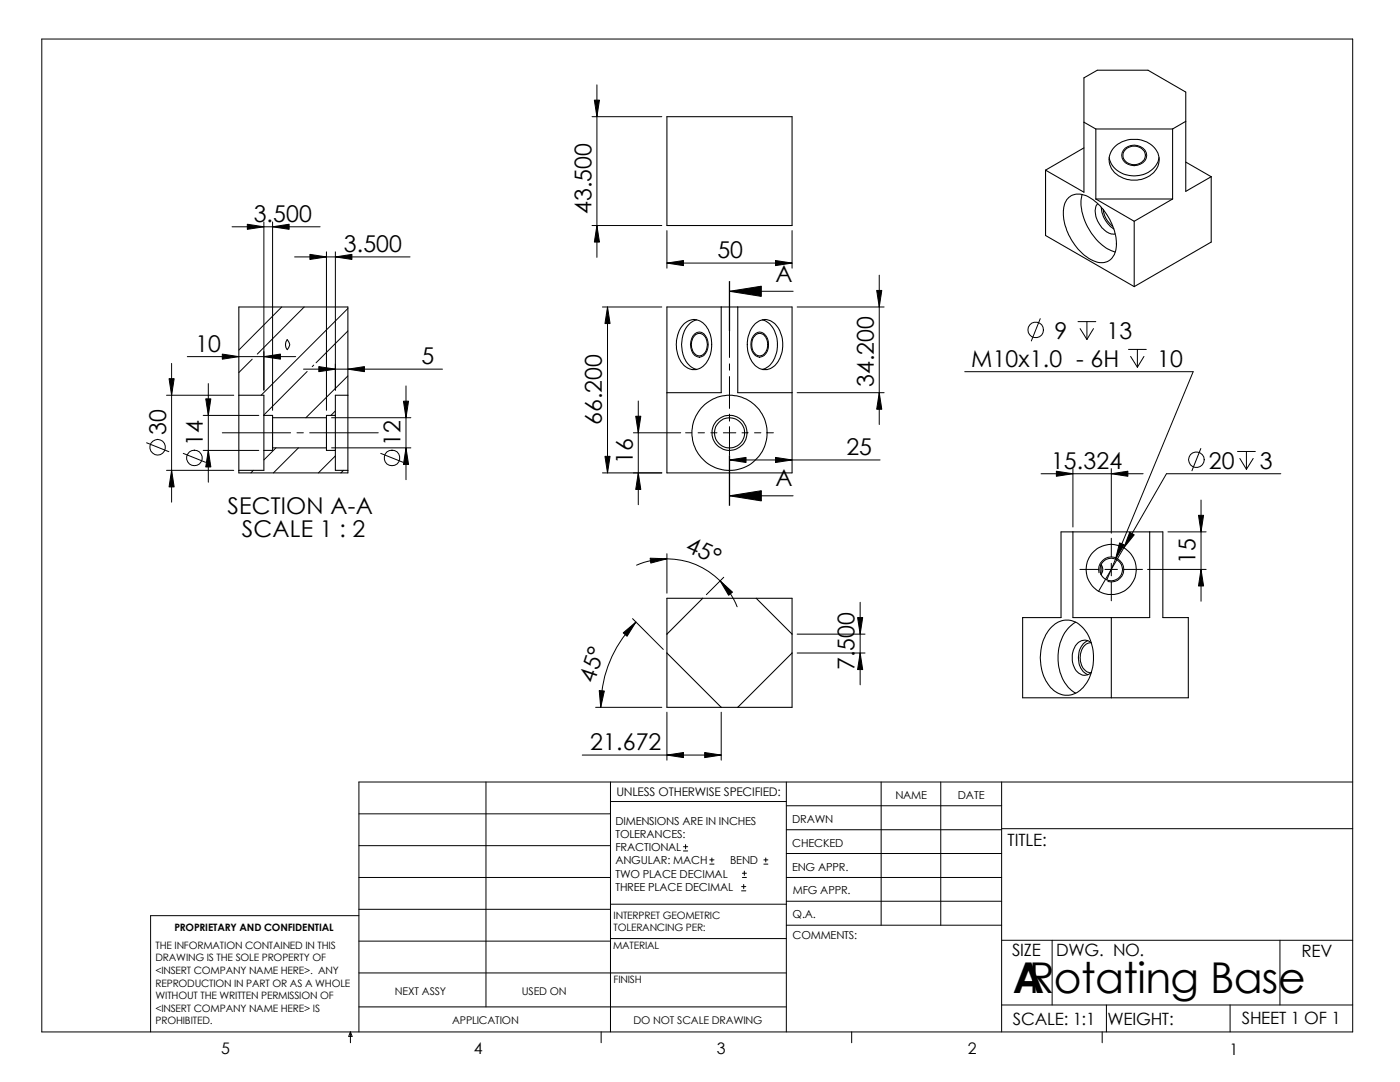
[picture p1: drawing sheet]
<svg xmlns="http://www.w3.org/2000/svg" width="279mm" height="216mm" viewBox="0 0 279 216" stroke-linecap="round" stroke-linejoin="round" font-family="sans-serif">
<g fill="none" stroke="#000" stroke-width=".2">
<path d="M8.3 7.8h261.7v198.1h-261.7zM118.6 20h1l-.5 3.3zM119.1 16.9v34.5M118.2 23.3h13.9M224.6 29.5a2.77 2.77 0 0 1 4.2 1 2.31 2.31 0 0 1-3.1 2.5 1.94 1.94 0 0 1-1.7-1.4 1.94 1.94 0 0 1 .6-2.1zM46.3 45.3h17.6M49.4 44.7l3.3 .6-3.3 .5zM52.7 44.3v33.6M54.4 45.3l3.3-.6v1.1zM54.4 44.3v37.6M58.8 51.3h23M61.8 50.8l3.4 .5-3.4 .5z"/>
<path d="M65.2 50.2v31.7M66.9 51.3l3.3-.5v1zM66.9 50.2v27.7M118.2 45h13.9M119.1 45l.5 3.3h-1zM133.1 52.5l3.3-.5v1zM133.1 46v7.5M133.1 52.5h25M145.6 58.1l6.3-1v2zM145.6 58.1h12.7M154.8 52l3.3 .5-3.3 .5zM158.1 46v7.5"/>
<path d="M175 58h1l-.5 3.3zM175.5 54.9v29.8M33.2 78.9h13.5M33.7 75.6h1.1l-.6 3.3zM34.2 72.5v27.7M37.4 71.2h21.6M41.1 79.6h1l-.5 3.3zM41.6 76.5v19.7M44.4 70.7l3.3 .5-3.3 .5zM50.3 71.7l-2.6 2.6M52.7 71.2l3.3-.5v1zM56.2 61.3l-8.5 8.5"/>
<path d="M60.6 73.7h27.7M60.7 61.3l-9.3 9.4M61.3 74.1l-8.6 8.7M62.6 72.9l-.3 .3M63.6 73.2l3.3 .5-3.3 .5zM69.4 73.7l3.3-.5v1zM69.4 61.6l-17.3 17.3M69.4 75l-8.4 8.4M69.4 66l-6.3 6.4M81 77v18.7M120.2 61.3h11.9M121.2 61.3l.6 3.3h-1.1z"/>
<path d="M121.2 61.3v33.1M138.7 66.6a1.51 1.51 0 0 1 2.4 .9 2.93 2.93 0 0 1-1.1 3.7 1.73 1.73 0 0 1-2.1-1.8 3.2 3.2 0 0 1 .8-2.8zM145.6 66.1v5.2M145.6 72.6v1.3M145.6 75.1v6.4M150.7 66.6a1.52 1.52 0 0 1 2.5 .9 2.88 2.88 0 0 1-1.1 3.7 1.76 1.76 0 0 1-2.2-1.8 3 3 0 0 1 .8-2.8zM159.1 61.3h17.3M159.1 78.4h17.3M175.5 78.4l.5 3.3h-1zM192.5 74.2h45.6l-17.2 41.5M207.6 63.6l-1.8 4.4M215.1 64.2h3.6"/>
<path d="M215.6 65.6l1.3 2.1M216.9 64.2v3.5M218.2 65.6l-1.3 2.1M225.2 69.7h3.6M225.6 71.1l1.4 2.2M227 69.7v3.6M228.3 71.1l-1.3 2.2M29.3 88.3l4.4 1.8M33.2 93.9h13.5M34.2 93.9l.6 3.3h-1.1zM36.6 90.5l4.4 1.7M40.6 89.9h11"/>
<path d="M40.6 82.9h11M41.6 89.9l.5 3.3h-1zM44.4 86.4h13.6M50.5 93.9l-.4 .5M55.1 89.4l-2.4 2.4M59.3 86.4h1.2M59.6 89.4l-5 5M61.8 86.4h13.7M66.2 83.4h15.8M66.2 89.4h15.8M66.9 82l-.9 .9M66.9 91l-3.4 3.4"/>
<path d="M68.5 93.9l-.5 .5M76 90.5l4.4 1.7M80.5 80.1h1l-.5 3.3zM81 89.4l.5 3.3h-1zM120.2 94.4h11.9M120.7 91.1h1.1l-.6 3.3zM126.4 86.4h9.4M126.9 83.1h1l-.5 3.3zM127.4 94.4l.5 3.3h-1zM127.4 80v20.7M136.8 86.4h1.2M139.3 86.4h1.3"/>
<path d="M141.9 86.4h1.2M144.4 86.4h2.5M145.6 91.8l3.3-.5v1zM145.6 98.9l6.3-1v2zM145.6 91.8h30M145.6 82.6v1.4M145.6 85.1v5.8M145.6 91.4v1.2M145.6 93.9v1.2M145.6 98.9h12.7M148.1 86.4h1.2M150.6 86.4h1.2"/>
<path d="M153.1 86.4h1.2M154.8 91.3l3.3 .5-3.3 .5zM207.8 94.5h20.3M210.8 94l3.3 .5-3.3 .5zM214.1 93.5v11.7M221.8 94.5l3.3-.5v1zM221.8 93.5v12.9M239.6 89.5l-1.7 4.4M239.7 99.8v20.2M247 90.1h3.5M247.4 91.5l1.4 2.1M248.8 90.1v3.5"/>
<path d="M250.1 91.5l-1.3 2.1M255.6 94.5h-22.8l-13.6 23.5M127 112.8a15 15 0 0 1 20.1 8.3M129.8 111.4l3.3 .1-3.2 .9zM133.1 110.5v7.9M143.7 115.9l2.5 2.3-.8 .6zM144.4 115.2l-3.4 3.5M215.5 113.6h3.7M219.3 114.3a2.49 2.49 0 0 1 2.2-3.2 2.49 2.49 0 0 1 2.7 2.7 2.49 2.49 0 0 1-3.1 2.2M220.5 113.6h2.5M221.8 107.4v3.7M221.8 112.4v2.5"/>
<path d="M221.8 116.1v3.8M223.4 108.3l1 .4-1.8 2.8zM224.3 113.6h3.7M225.5 106.2l.9 .5-2.1 2.6zM229 113.6h11.7M233.1 106.1h7.6M239.2 102.8h1l-.5 3.3zM239.7 113.6l.5 3.3h-1zM119.6 137.8l1 .1-.7 3.2zM124.4 126.3l2.5-2.2-1.8 2.9zM126.2 123.4l6.2 6.2M126.9 124.1a24.1 24.1 0 0 0-7 17"/>
<path d="M159.1 126.5h13.5M159.1 130.3h13.5M171.2 123.2h1l-.5 3.3zM171.7 130.3l.5 3.3h-1zM171.7 120.2v16.5M97 156v44.9M116.2 150.7h27.7M118.9 141.1h13.2M121.8 156v49.9M121.8 159.9h35.1M133.1 150.7l3.3-.5v1zM133.1 142.1v9.6"/>
<path d="M140.6 150.2l3.3 .5-3.3 .5zM143.9 142.1v9.6M156.9 156v49.9M175.9 156v28.6M187.7 156v28.6M199.9 156v49.9M270 156h-198.4v49.9M71.6 175.1h50.2M71.6 168.7h50.2M71.6 162.4h50.2M136.4 169.8h.8M136.4 169h.8"/>
<path d="M136.8 168.5v.9M141.6 172.4h.9M141.6 171.6h.9M142.1 171.2v.8M148 177.8h.8M148 176.9h.8M148.2 175.1h.8M148.2 174.2h.8M148.4 176.5v.8M148.5 173.8v.9M152.4 172.4h.8M152.4 171.6h.8"/>
<path d="M152.8 171.2v.8M156.9 160.8h43M156.9 165.6h43M156.9 170.3h43M156.9 175.1h43M156.9 179.8h43M199.9 165.4h70.1M71.6 187.8h50.2M71.6 194.1h85.3M71.6 181.4h50.2M71.6 182.7h-41.5v23.2M121.8 187.3h35.1"/>
<path d="M121.8 180.4h35.1M156.9 184.6h43M199.9 187.6h70.1M210 187.6v12.9M255.4 187.6v12.9M69.9 205.9l.4 .9h-.7zM69.9 205.9v2.2M71.6 200.9h85.3M120 205.9v2.2M170 205.9v2.2M199.9 200.5h70.1M220 205.9v2.2"/>
<path d="M220.8 200.5v5.4M245.5 200.5v5.4"/>
<circle cx="206.7" cy="65.8" r="1.56"/>
<circle cx="31.5" cy="89.2" r="1.56"/>
<circle cx="38.8" cy="91.4" r="1.55"/>
<circle cx="78.2" cy="91.4" r="1.56"/>
<circle cx="238.8" cy="91.7" r="1.56"/>
</g>
<g fill="none" stroke="#000" stroke-width=".21">
<path d="M133.1 23.3h25v21.7h-25zM208.7 34l7.6 4.4v-22.9l2.7-1.5h10.1l7.5 4.4v19.8l5.1-2.9M208.7 34v13l17.7 10.2M213.3 39.4a3.7 3.7 0 0 1 4.5 .3 11.4 11.4 0 0 1 4.9 10 3 3 0 0 1-4.9 2.2 11.2 11.2 0 0 1-5.5-10.5l.3-1zM216 38.8a9.1 9.1 0 0 0 1.6 7.3 9 9 0 0 0 5 4.2M216.3 24.4l2.4 1.3M216.3 29.5l-7.6 4.5M218.7 25.7h15.3M218.7 25.7v14M218.7 39.7h15.3M218.7 39.7l7.7 4.5M221.4 31.5a5 5 0 0 0 6.4 3.4 4.5 4.5 0 0 0 3.5-3.4"/>
<path d="M222.3 29.4a5.3 5.3 0 0 1 3.4-1.6 5.9 5.9 0 0 1 3.8 .9 3.7 3.7 0 0 1 1.8 3.5 3.7 3.7 0 0 1-2.4 3.2 6.3 6.3 0 0 1-3.9 .4 4.1 4.1 0 0 1-3.5-4.9zM224.5 30a2.36 2.36 0 0 1 2.4-.8 2.36 2.36 0 0 1 1.7 1.8 2.35 2.35 0 0 1-1.8 1.8 2.35 2.35 0 0 1-2.4-.9 1.54 1.54 0 0 1 .1-1.9zM234 39.7l-7.6 4.5M234 25.7v14M236.6 24.2l-2.6 1.5M236.6 32.3l5.1 3M241.7 35.3v13l-15.3 8.9M219.1 40.6a3.4 3.4 0 0 0 .3 4.1 3.3 3.3 0 0 0 3.1 2M219.8 41.4a5.5 5.5 0 0 0 2.5 4.3M220.2 41.8v.1a4.7 4.7 0 0 0 1.9 3.2M226.4 44.2v13M47.7 78.9v15"/>
<path d="M47.7 78.9v-17.6h21.7v17.6M47.7 78.9h5v4M57.3 67.8a1.28 1.28 0 0 1 0 2 1.62 1.62 0 0 1 0-2zM69.4 78.9v15M69.4 78.9h-2.5v4M133.1 61.3h25v33.1h-25zM136.5 64.6a3 3 0 0 1 5 1.5 6.1 6.1 0 0 1-1.5 7.2 3.1 3.1 0 0 1-4.5-1.8 6.5 6.5 0 0 1 1-6.9zM138.8 66.8a1.55 1.55 0 0 1 2.3 1.4 2.18 2.18 0 0 1-1.5 2.8 2.25 2.25 0 0 1-1.5-3l.2-.5zM139 63.8a4.5 4.5 0 0 0-2.9 4.6 5 5 0 0 0 2.8 5.3h.1M143.9 61.3v17.1h-10.8M147.2 61.3v17.1h10.9M150.7 64.6a2.85 2.85 0 0 1 4.6 .8 6.1 6.1 0 0 1-1.1 7.9 2.49 2.49 0 0 1-3 0 6.1 6.1 0 0 1-.5-8.7z"/>
<path d="M150.7 66.9a1.39 1.39 0 0 1 2.3 .8 2.42 2.42 0 0 1-1.2 3.3 2 2 0 0 1-1.8-2.5l.3-1zM152.1 63.8a4.4 4.4 0 0 1 3 4.2 5.3 5.3 0 0 1-2.5 5.6l-.5 .1M47.7 93.9v.5h21.7v-.5M52.7 82.9v7M52.7 89.9v4h-5M52.7 82.9h1.7v.5M54.4 83.4v6M54.4 83.4h10.8M54.4 89.4v.5h-1.7M54.4 89.4h10.8M65.2 83.4v6M65.2 89.4v.5h1.7"/>
<path d="M66.9 82.9v7M66.9 89.9v4h2.5M66.9 82.9h-1.7v.5M133.1 119.4h25v21.7h-25zM140.3 119.4l-7.2 7.1M150.9 119.4l7.2 7.1M211.8 106.1h20.3v17.1h5.1v16h-33.1v-16h7.7zM214.1 106.1v17.1h15.3v-17.1M219.8 112.6a1.63 1.63 0 0 1 0 2zM133.1 130.3l10.8 10.8M158.1 130.3l-10.9 10.8M209.7 125.3a4.2 4.2 0 0 1 7 .6 9.4 9.4 0 0 1-.8 11.6 4.2 4.2 0 0 1-6.7-1 9.7 9.7 0 0 1 .5-11.2z"/>
<path d="M214.7 124.2a8.5 8.5 0 0 0-3.2 9.4 7 7 0 0 0 3.2 4.7M217.1 127.8a3.9 3.9 0 0 0-1.5 5.2 2.69 2.69 0 0 0 1.5 1.6M217.7 128.2a2.51 2.51 0 0 0-2.1 2.7 2.7 2.7 0 0 0 2.1 3.3M217.8 128.3a2.11 2.11 0 0 0-3.5 1.2 4.6 4.6 0 0 0-.1 3.2 2.25 2.25 0 0 0 3.5 1.6l.1-.1M221.8 123.2v16"/>
<circle cx="145.6" cy="86.4" r="3"/>
<circle cx="145.6" cy="86.4" r="7.5"/>
<circle cx="145.6" cy="86.4" r="3.5"/>
<circle cx="221.7" cy="113.6" r="5"/>
<circle cx="221.8" cy="113.6" r="2.26"/>
</g>
<g fill="#000">
<path d="M118.6 20h1l-.5 3.3zM49.4 44.7l3.3 .6-3.3 .5zM54.4 45.3l3.3-.6v1.1zM61.8 50.8l3.4 .5-3.4 .5zM66.9 51.3l3.3-.5v1zM119.1 45l.5 3.3h-1zM133.1 52.5l3.3-.5v1zM145.6 58.1l6.3-1v2zM154.8 52l3.3 .5-3.3 .5zM33.7 75.6h1.1l-.6 3.3zM44.4 70.7l3.3 .5-3.3 .5zM52.7 71.2l3.3-.5v1z"/>
<path d="M63.6 73.2l3.3 .5-3.3 .5zM69.4 73.7l3.3-.5v1zM121.2 61.3l.6 3.3h-1.1zM175.5 78.4l.5 3.3h-1zM175 58h1l-.5 3.3zM34.2 93.9l.6 3.3h-1.1zM41.1 79.6h1l-.5 3.3zM41.6 89.9l.5 3.3h-1zM80.5 80.1h1l-.5 3.3zM81 89.4l.5 3.3h-1zM120.7 91.1h1.1l-.6 3.3zM126.9 83.1h1l-.5 3.3z"/>
<path d="M127.4 94.4l.5 3.3h-1zM145.6 91.8l3.3-.5v1zM145.6 98.9l6.3-1v2zM154.8 91.3l3.3 .5-3.3 .5zM210.8 94l3.3 .5-3.3 .5zM221.8 94.5l3.3-.5v1zM129.8 111.4l3.3 .1-3.2 .9zM143.7 115.9l2.5 2.3-.8 .6zM223.4 108.3l1 .4-1.8 2.8zM225.5 106.2l.9 .5-2.1 2.6zM239.2 102.8h1l-.5 3.3zM239.7 113.6l.5 3.3h-1z"/>
<path d="M124.4 126.3l2.5-2.2-1.8 2.9zM171.2 123.2h1l-.5 3.3zM171.7 130.3l.5 3.3h-1zM119.6 137.8l1 .1-.7 3.2zM133.1 150.7l3.3-.5v1zM140.6 150.2l3.3 .5-3.3 .5z"/>
</g>
<path d="M145.6 56.1v10M145.6 90.9v10" fill="none" stroke="#000" stroke-width=".25"/>
<text font-size="8.5" x="202.1" y="198.2">ARotating Base</text>
<g font-size="4.6">
<text x="50.6" y="44.3">3.500</text>
<text x="118" y="42.7" transform="rotate(-90 118 42.7)">43.500</text>
<text x="68.6" y="50.3">3.500</text>
<text x="143.2" y="51.6">50</text>
<text x="154.8" y="56.2">A</text>
<text x="39" y="70.2">10</text>
<text x="210.5" y="67.7">9</text>
<text x="220.9" y="67.7">13</text>
<text x="84.1" y="72.7">5</text>
<text x="174.4" y="77.3" transform="rotate(-90 174.4 77.3)">34.200</text>
<text x="193.8" y="73.2">M10x1.0 - 6H</text>
<text x="230.9" y="73.2">10</text>
<text x="33.1" y="86.7" transform="rotate(-90 33.1 86.7)">30</text>
<text x="40.5" y="88.9" transform="rotate(-90 40.5 88.9)">14</text>
<text x="79.9" y="88.9" transform="rotate(-90 79.9 88.9)">12</text>
<text x="120.1" y="84.8" transform="rotate(-90 120.1 84.8)">66.200</text>
<text x="126.3" y="92.7" transform="rotate(-90 126.3 92.7)">16</text>
<text x="168.9" y="90.8">25</text>
<text x="209.8" y="93.6">15.324</text>
<text x="241.3" y="93.5">20</text>
<text x="251.4" y="93.5">3</text>
<text x="154.8" y="97">A</text>
<text x="45.4" y="102.6">SECTION A-A</text>
<text x="48.3" y="107.1">SCALE 1 : 2</text>
<text x="136.6" y="110" transform="rotate(24 136.6 110)">45°</text>
<text x="238.6" y="112.5" transform="rotate(-90 238.6 112.5)">15</text>
<text x="118.6" y="136.4" transform="rotate(-72 118.6 136.4)">45°</text>
<text x="170.6" y="133.7" transform="rotate(-90 170.6 133.7)">7.500</text>
<text x="117.8" y="149.7">21.672</text>
</g>
<g font-size="3.4">
<text x="201.1" y="168.8">TITLE:</text>
<text x="202" y="190.8">SIZE</text>
<text x="210.8" y="190.8">DWG. NO.</text>
<text x="259.8" y="191">REV</text>
<text x="202.1" y="204.4">SCALE: 1:1</text>
<text x="221" y="204.5">WEIGHT:</text>
<text x="247.8" y="204.4">SHEET 1 OF 1</text>
</g>
<g font-size="3.2">
<text x="44.2" y="210.4">5</text>
<text x="94.6" y="210.3">4</text>
<text x="143" y="210.4">3</text>
<text x="193.2" y="210.4">2</text>
<text x="245.4" y="210.6">1</text>
</g>
<text font-size="2.4" x="123" y="158.9">UNLESS OTHERWISE SPECIFIED:</text>
<g font-size="2.2">
<text x="178.7" y="159.4">NAME</text>
<text x="191.2" y="159.4">DATE</text>
<text x="122.8" y="164.5">DIMENSIONS ARE IN INCHES</text>
<text x="122.8" y="167.2">TOLERANCES:</text>
<text x="158.1" y="164.2">DRAWN</text>
<text x="122.8" y="169.8">FRACTIONAL</text>
<text x="122.8" y="172.5">ANGULAR: MACH</text>
<text x="145.7" y="172.5">BEND</text>
<text x="158.1" y="173.7">ENG APPR.</text>
<text x="158.1" y="169.1">CHECKED</text>
<text x="122.8" y="177.8">THREE PLACE DECIMAL</text>
<text x="122.8" y="175.1">TWO PLACE DECIMAL</text>
<text x="158.2" y="178.5">MFG APPR.</text>
<text x="158.2" y="183.2">Q.A.</text>
<text x="158.2" y="187.4">COMMENTS:</text>
</g>
<g font-size="2.1">
<text x="78.8" y="198.5">NEXT ASSY</text>
<text x="104.1" y="198.5">USED ON</text>
<text x="90.2" y="204.3">APPLICATION</text>
<text x="126.4" y="204.3">DO NOT SCALE DRAWING</text>
</g>
<g font-size="2">
<text x="34.8" y="185.7">PROPRIETARY AND CONFIDENTIAL</text>
<text x="122.5" y="185.8">TOLERANCING PER:</text>
<text x="122.5" y="183.3">INTERPRET GEOMETRIC</text>
<text x="31" y="189.3">THE INFORMATION CONTAINED IN THIS</text>
<text x="31" y="191.8">DRAWING IS THE SOLE PROPERTY OF</text>
<text x="122.3" y="189.4">MATERIAL</text>
<text x="31" y="194.3">&lt;INSERT COMPANY NAME HERE&gt;. ANY</text>
<text x="31" y="196.8">REPRODUCTION IN PART OR AS A WHOLE</text>
<text x="122.4" y="196.2">FINISH</text>
<text x="31" y="199.3">WITHOUT THE WRITTEN PERMISSION OF</text>
<text x="31" y="201.9">&lt;INSERT COMPANY NAME HERE&gt; IS</text>
<text x="31" y="204.4">PROHIBITED.</text>
</g>
</svg>
